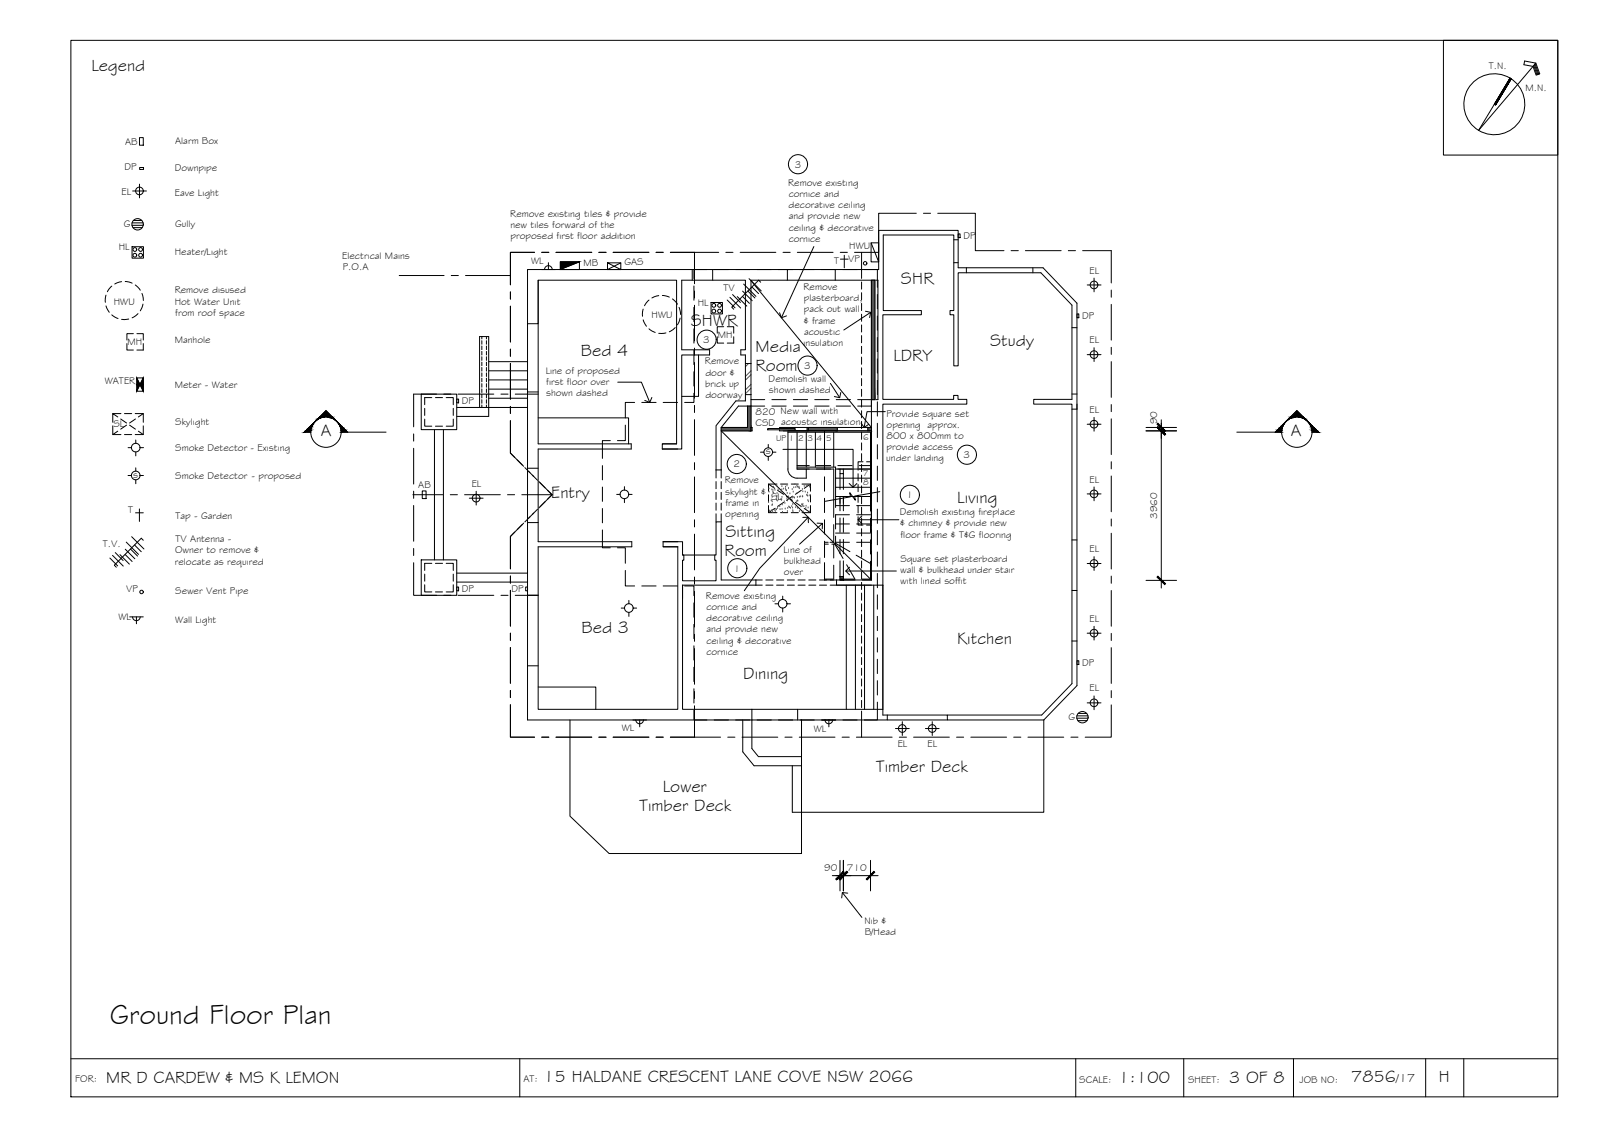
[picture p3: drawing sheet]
<svg xmlns="http://www.w3.org/2000/svg" width="420mm" height="297mm" viewBox="0 0 420 297" stroke-linecap="round" stroke-linejoin="round" font-family="sans-serif">
<!-- layer: ROOFPLAN EXIST. -->
<g fill="none" stroke="#000" stroke-width=".26">
<path d="M240.3 55.9h-9.9v10.3h-6.3M242.2 55.9h1.9M245.9 55.9h9.9v9.8h7.5M133.9 76.5v1.9M140.2 66.2h-6.3v8.5M142.1 66.2h1.8M145.8 66.2h9.4M157.1 66.2h1.8M160.8 66.2h9.4M172.1 66.2h1.8M175.8 66.2h12.7M182.1 66.2v8.2"/>
<path d="M182.1 76.3v1.8M190.4 66.2h1.8M194.1 66.2h9.4M205.4 66.2h1.8M209.1 66.2h9.4M220.4 66.2h1.8M226 66.2v6.8M226 73.9v1.9M226 76.7v1.9M226 79.6v1.8M265.2 65.7h1.9M268.9 65.7h9.4"/>
<path d="M280.2 65.7h1.9M283.9 65.7h7.6v8.5M291.5 76v1.9M291.5 79.8v9.4M133.9 80.3v9.4M133.9 91.5v1.9M133.9 95.3v9.4M182.1 80v9.4M182.1 91.3v1.8M182.1 95v9.4M226 82.4v1.8M226 85.2v1.9"/>
<path d="M226 88v1.9M226 90.8v1.9M226 93.6v1.9M226 96.4v1.9M226 99.2v1.9M291.5 91.1v1.8M291.5 94.8v9.4M108.5 113.8v1.8M108.5 117.5v9.4M114.5 103.3h-6v8.6M116.4 103.3h1.9M120.1 103.3h9.4"/>
<path d="M131.4 103.3h1.9M133.9 110.3v8.5l1.1 1.1M133.9 106.5v1.9M135.1 103.3h6M182.1 106.3v1.9M182.1 110v9.4M226 102.1v1.8M226 104.9v1.8M226 107.7v1.9M226 110.5v1.9M226 113.3v1.9M226 116.1v1.9"/>
<path d="M226 118.9v1.9M291.5 106.1v1.8M291.5 109.8v9.4M108.3 129.7h7.9M108.5 128.8v1.9M108.5 132.5v9.4M118.1 129.7h1.9M121.8 129.7h9.4M133.1 129.7h1.9M135 139.5l-1.1 1.1v8.5M135.7 120.6l1.3 1.3M136.8 129.7h8"/>
<path d="M137 137.5l-1.3 1.3M137.7 122.6l1.3 1.3M139 135.5l-1.3 1.3M139.6 124.6l1.4 1.3M141 133.5l-1.4 1.3M141.6 126.6l1.4 1.3M143 131.5l-1.4 1.4M143.6 128.6l1.2 1.1M144.8 129.7l-1.2 1.2M182.1 121.3v1.8M182.1 125v9.4M182.1 136.3v1.8"/>
<path d="M226 121.7v1.9M226 124.6v1.8M226 127.4v1.8M226 130.2v1.9M226 133v1.9M226 135.8v1.9M226 138.6v1.9M291.5 121v1.9M291.5 124.8v9.4M291.5 136.1v1.8M291.5 139.8v9.4M108.5 147.5v8.6h6"/>
<path d="M108.5 143.8v1.8M116.4 156.1h1.9M120.1 156.1h9.4M131.4 156.1h1.9M133.9 151v1.9M133.9 154.8v9.3M135.1 156.1h6M182.1 140v9.4M182.1 151.3v1.9M182.1 155v9.4M226 141.4v1.9M226 144.2v1.9"/>
<path d="M226 147.1v1.8M226 149.9v1.8M226 152.7v1.9M226 155.5v1.9M226 158.3v1.9M291.5 151v1.9M291.5 154.8v9.4M133.9 166v1.9M133.9 169.8v9.3M182.1 166.3v1.8M182.1 170v9.4M226 161.1v1.9"/>
<path d="M226 163.9v1.9M226 166.7v1.9M226 169.6v1.8M226 172.4v1.8M226 175.2v1.9M226 178v1.9M291.5 166v1.9M291.5 169.8v9.4M133.9 184.8v8.5h6.3M133.9 181v1.9M142.1 193.3h1.8M145.8 193.3h9.4"/>
<path d="M157.1 193.3h1.8M160.8 193.3h9.4M172.1 193.3h1.8M175.8 193.3h13.2M182.1 181.3v1.8M182.1 185v8.3M190.9 193.3h1.9M194.6 193.3h9.4M205.9 193.3h1.8M209.6 193.3h9.4M220.9 193.3h1.8M224.6 193.3h9.4"/>
<path d="M226 186.4v6.9M226 180.8v1.9M226 183.6v1.9M235.9 193.3h1.9M239.6 193.3h9.4M250.9 193.3h1.8M254.6 193.3h9.4M265.9 193.3h1.8M269.6 193.3h9.4M280.9 193.3h1.8M291.5 184.8v8.5h-6.9M291.5 181.1v1.8"/>
</g>
<!-- layer: ROOFPLAN NEW -->
<g fill="none" stroke="#000" stroke-width=".26">
<path d="M133.9 76.5v1.9M140.2 66.2h-6.3v8.5M142.1 66.2h1.8M145.8 66.2h9.4M157.1 66.2h1.8M160.8 66.2h9.4M172.1 66.2h1.8M175.8 66.2h6.3M133.9 80.3v9.4M133.9 91.5v1.9M133.9 95.3v9.4M133.9 110.3v8.5l3.4 3.5"/>
<path d="M133.9 106.5v1.9M137.3 137.2l-3.4 3.4v8.5M138.6 123.6l1.4 1.3M140 134.5l-1.4 1.3M141.3 126.2l3.5 3.5-3.5 3.5M133.9 151v1.9M133.9 154.8v9.3M133.9 166v1.9M133.9 169.8v9.3M133.9 184.8v8.5h6.3M133.9 181v1.9M142.1 193.3h1.8"/>
<path d="M145.8 193.3h9.4M157.1 193.3h1.8M160.8 193.3h9.4M172.1 193.3h1.8M175.8 193.3h6.3"/>
</g>
<!-- layer: HATCH -->
<g fill="#545454" stroke="#545454" stroke-width=".26">
<path d="M220.3 151.2l.9 .9v-.9zM220.3 151.2l.9 .9h-.9z"/>
<path d="M196.1 106.5l.9 5.6v-5.6zM196.1 106.5l.9 5.6h-.9z"/>
<path d="M205.5 112.3l3.1 .4v-.4zM205.5 112.3l3.1 .4h-3.1z"/>
<path d="M211.9 112.1l7.7 .9v-.9zM211.9 112.1l7.7 .9h-7.7z"/>
<path d="M189.2 112.1l7.8 .9v-.9zM189.2 112.1l7.8 .9h-7.8z"/>
<path d="M227.6 112.1l.9 .9v-.9zM227.6 112.1l.9 .9h-.9z"/>
<path d="M228.5 73.5l1 31.3v-31.3zM228.5 73.5l1 31.3h-1z"/>
</g>
<!-- layer: BORDER -->
<g fill="none" stroke="#000" stroke-width=".26">
<path d="M18.6 10.6h390v277h-390zM378.6 10.6h30v30.1h-30zM402.3 17.2l.8 2.4M402.4 17l1 2.6M402.6 16.8l1 2.7M402.8 16.5l1 2.9-.9 .3-.8-2.3-2.4-.4 .2-1 2.9 .5-15 17.7 8.3-13.7M396.4 20.7l-4.2 6.8M18.6 277.6h390M136.3 277.6v10M282.1 277.6v10M310.5 277.6v10M339.2 277.6v10"/>
<path d="M373.9 277.6v10M383.9 277.6v10"/>
<circle cx="391.9" cy="27.3" r="8"/>
</g>
<!-- layer: SERVICES -->
<g fill="none" stroke="#000" stroke-width=".26">
<path d="M36.6 36.1h1v2h-1zM34.6 59.1h3M34.6 58.4h2.9M34.8 50.1h3.6M34.9 59.7h2.4M35 57.8h2.2M36.6 48.3v3.6M36.6 43.9h1v.5h-1zM27.8 77.4l-.2 1.9M29.3 75l-1.1 1.5M31.9 73.8l-1.8 .7M32.8 73.8l1.9 .4"/>
<path d="M34.6 64.7h3v3h-3zM35.5 74.7l1.3 1.4M37.2 76.9l.4 1.9M37.5 79.7l-.7 1.8M104.7 72.2h11.8M118.3 72.2h1.9M122.1 72.2h11.8M142 70.7h3.6M142.8 70.7a1.01 1.01 0 0 1 1-1 1.01 1.01 0 0 1 1 1M143.8 68.9v1.8M152 68.6h-5v2l5-2v2.1h-5M159.3 68.9l3.5 1.8v-1.8h-3.5v1.8"/>
<path d="M162.8 68.9l-3.5 1.8h3.5M170.2 78.7l-1.2 1.5M172.8 77.5l-1.8 .6M173.7 77.5l1.8 .4M176.4 78.4l1.3 1.3M186.5 79.3h3v3h-3zM190.7 78.6l2.1 2.1M191.4 77.9l2.9 2.9M192.1 77.2l2.1 2.1M193.4 77.8l2.5 2.5M194.7 77.7l1.9 1.8M194.8 76.3l2.5 2.5"/>
<path d="M195 74.5l3.3 3.2M196.1 76.3l1.9 1.8M196.5 73.1l3.2 3.2M197.2 75.2l1.8 1.8M199.5 74l-.5-.5-7.1 7 .5 .6M220.4 67.9h2M221.4 66.9v3.3M228.5 63.7l1.9 5v-5h-1.9v5h1.9M251.3 61.3h.5v1h-.5zM285.1 74.7h3.7M286.9 72.9v3.6M27.8 80.2l.9 1.7"/>
<path d="M29.3 82.5l1.7 1M33.3 90.1v1.7h1.7M33.8 83.6l-1.9 .1M35 87.5h-1.7v1.6M35.9 87.5h1.7v1.6M36.2 82.2l-1.5 1.1M37.6 99.1v3.5l-1.8-3.5h1.8l-1.8 3.5h1.8M37.6 90.1v1.7h-1.7M168.7 81l-.2 1.9M168.7 83.9l.9 1.6M170.2 86.2l1.6 1M174.7 87.3l-1.9 .1"/>
<path d="M177.1 85.9l-1.6 1.1M178.1 80.6l.4 1.8M178.4 83.4l-.7 1.7M188.1 88.3v1.7h1.7M189.8 85.7h-1.7v1.6M190.7 85.7h1.7v1.6M192.4 88.3v1.7h-1.7M282.5 82.3h.4v1h-.4zM285.1 93h3.7M286.9 91.2v3.6M29.6 111.6v2.3h2.1M29.6 108.4h2.1"/>
<path d="M30.9 109.3l-1.3-.9v2.3M30.9 113l-1.3 .9M31.7 109.8l1.5 1.1M32.6 108.4h1.9M32.6 113.9h1.9M33.2 111.5l-1.5 1M33.6 117.4h.9M34 111.5l1.5 1M35.5 108.4h2.1v2.3M35.5 109.8l-1.5 1.1M35.6 115.4v.8M35.6 118.5v1"/>
<path d="M36.3 113l1.3 .9M36.7 117.4h.9M37.6 111.6v2.3h-2.1M37.6 108.4l-1.3 .9M119.8 104.6h.5v1h-.5zM199.5 118.5h.9M201.5 116.5v.9M201.5 119.7v1M202.6 118.5h.9M285.1 111.2h3.7M286.9 109.4v3.6M33.6 124.7h.9"/>
<path d="M35.5 134.4h2.1M35.6 122.7v.8M35.6 125.8v1M36.6 133.4v3.3M36.7 124.7h.9M110.8 128.7h.9v2h-.9zM123.1 130.6h3.6M124.9 128.8v3.6M161.7 129.6h1M163.8 127.6v.9M163.8 130.7v1.1M164.9 129.6h.9"/>
<path d="M201.6 132.5v1.9h2.2M201.6 126.9h2.2M201.6 129.7v1.9M203.2 128l-1.6-1.1v1.9M203.2 133.3l-1.6 1.1M203.9 128.6l1.6 1M204.7 134.4h1.9M204.7 126.9h1.9M205.5 131.7l-1.6 1.1M206.3 130.1l1.5 1.1M207.5 134.4h1.9M207.5 126.9h1.9"/>
<path d="M207.8 130.1l-1.5 1.1M208.6 131.7l1.5 1.1M210.1 128.6l-1.5 1M210.3 126.9h2.3v1.9M210.9 133.3l1.7 1.1M212.6 132.5v1.9h-2.3M212.6 129.7v1.9M212.6 126.9l-1.7 1.1M285.1 129.5h3.7M286.9 127.7v3.6M28.8 146.3l2.1 2.1M29.5 145.6l2.8 2.8"/>
<path d="M30.2 144.9l2.1 2.1M31.5 145.4l2.4 2.5M32.8 145.4l1.9 1.8M32.9 144l2.5 2.5M33.1 142.1l3.2 3.2M34.2 143.9l1.9 1.9M34.5 140.7l3.2 3.2M35.3 142.9l1.7 1.7M37.6 141.6l-.6-.5-7 7.1 .5 .5M119.8 153.9h.5v1h-.5zM137.9 153.9h.5v1h-.5zM162.9 159.4h.9"/>
<path d="M164.9 157.4v.9M166.1 159.4h.9M203.2 158.3h1M205.3 156.3v.9M205.3 159.4v1.1M206.4 158.3h.9M285.1 147.7h3.7M286.9 145.9v3.7M34 161.7h3.6M34.8 161.7a1.01 1.01 0 0 0 1 1 1.01 1.01 0 0 0 1-1M35.8 161.7v1.8M164.9 160.6v1"/>
<path d="M282.5 173.2h.4v1h-.4zM285.1 166h3.7M286.9 164.2v3.6M166 188.8h3.6M166.8 188.7a1.01 1.01 0 0 0 1 1.1 1.01 1.01 0 0 0 1-1.1M167.8 188.8v1.8M215.6 188.8h3.6M216.4 188.7a1.01 1.01 0 0 0 1 1.1 1.01 1.01 0 0 0 1-1.1M217.4 188.8v1.8M234.9 191h3.6M236.7 189.2v3.6M242.7 191h3.6"/>
<path d="M244.5 189.2v3.6M282.4 188.3h3M282.4 187.7h3M282.7 188.9h2.4M282.8 187h2.2M285.1 184.3h3.7M286.9 182.4v3.7"/>
<circle cx="36.1" cy="58.8" r="1.49"/>
<circle cx="36.6" cy="50.1" r="1.01"/>
<circle cx="35.4" cy="66.9" r=".5"/>
<circle cx="35.4" cy="65.4" r=".5"/>
<circle cx="36.9" cy="66.9" r=".5"/>
<circle cx="36.9" cy="65.4" r=".5"/>
<circle cx="226.9" cy="69" r=".46"/>
<circle cx="286.9" cy="74.7" r="1.01"/>
<circle cx="187.2" cy="80.1" r=".5"/>
<circle cx="187.2" cy="81.6" r=".5"/>
<circle cx="188.7" cy="80.1" r=".5"/>
<circle cx="188.7" cy="81.6" r=".5"/>
<circle cx="286.9" cy="93" r="1.01"/>
<circle cx="35.6" cy="117.4" r="1.13"/>
<circle cx="201.5" cy="118.5" r="1.13"/>
<circle cx="286.9" cy="111.2" r="1.01"/>
<circle cx="35.6" cy="124.7" r="1.13"/>
<circle cx="124.9" cy="130.6" r="1.01"/>
<circle cx="163.8" cy="129.6" r="1.13"/>
<circle cx="286.9" cy="129.5" r="1.01"/>
<circle cx="37.1" cy="155.2" r=".46"/>
<circle cx="164.9" cy="159.4" r="1.13"/>
<circle cx="205.3" cy="158.3" r="1.13"/>
<circle cx="286.9" cy="147.7" r="1.01"/>
<circle cx="286.9" cy="166" r="1.01"/>
<circle cx="236.6" cy="191" r="1.01"/>
<circle cx="244.5" cy="191" r="1.01"/>
<circle cx="283.9" cy="188" r="1.49"/>
<circle cx="286.9" cy="184.3" r="1.01"/>
</g>
<path d="M147 68.6h5l-5 2zM35.8 99.1l.9 1.7h-.9zM37.6 99.1v1.7h-.9zM35.8 100.8h.9l-.9 1.8zM36.7 100.8h.9v1.8z" fill="#000" stroke="#000" stroke-width=".26"/>
<!-- layer: EXISTING -->
<g fill="none" stroke="#000" stroke-width=".26">
<path d="M141.1 73.5v11.4h-2.7M181.6 70.7v2.8M186.9 70.7v2.8M206.5 70.7v2.8M219.1 70.7v2.8M250.2 62.9h1.1M250.2 68.9h1.1M253.5 70.2v1.3M270.9 70.2v1.3M126.4 88.2v.7M126.4 89.3v.9M126.4 90.7v1"/>
<path d="M126.4 92.1v1M126.4 93.5v1M126.4 94.9v1M126.4 96.3v1M126.4 97.8v.9M126.4 99.2v.9M127.6 88.2v.7M127.6 89.3v.9M127.6 90.7v1M127.6 92.1v1M127.6 93.5v1M127.6 94.9v1"/>
<path d="M127.6 96.3v1M127.6 97.8v.9M127.6 99.2v.9M128.2 99.6h10.2M128.2 97.2h10.2M128.2 94.8h10.2M183.2 93.1v10.8h-4.4M281.1 85.9h1.4M110.5 103.3h9.3v9.3h-9.3zM111.4 109.9v1.8h1.8M111.4 107.1v1.8M113.2 104.2h-1.8v1.9"/>
<path d="M113.9 112.6v34.2M114.2 111.7h1.9M114.2 104.2h1.9M116.3 112.6v34.2M117 104.2h1.9v1.9M118.9 109.9v1.8h-1.9M118.9 107.1v1.8M119.8 106.8h18.6M125.8 106.8v-18.6h2.4v21h-8.4M126.4 100.6v.9M126.4 102v.9M126.4 103.4v.9"/>
<path d="M126.4 104.8v.9M126.4 106.2v.6M127.6 100.6v.9M127.6 102v.9M127.6 103.4v.9M127.6 104.8v.9M127.6 106.2v.6M128.2 104.4h10.2M128.2 102h10.2M138.4 102.8h2.7M141.1 109.6h23.8v6.8M173.7 117.7h4.1"/>
<path d="M173.7 116.4h3.7M177.4 116.4v-42.9h-36.3v42.9h24.5v1.3h-24.5v24.3h24.6v1.4h-24.6v42.6h36.7v-42.6M177.4 116.4h-3.7v1.3M200.6 104.8h-3.6v-1.3h-1.5v1.6h-2.5l-5.2 6.5v11.6M200.6 106.5h-6.9l-4.5 5.6v11.1M202.4 104.8h3.8M202.4 106.5h3.8M208.1 104.8h3.7M208.1 106.5h3.7M213.7 104.8h3.7M213.7 106.5h3.7M219.3 104.8h3.8"/>
<path d="M219.3 106.5h3.8M224.9 104.8h5.4v-31.3h-33.3v21.8h-1.5v-2.2h-1.2v-1.4h1.2v-18.2h-16.7v18.2h7.3v1.4h-7.3v24.6h-5.1M224.9 106.5h3.6v14.6h-1.2M281.1 107.3h1.4M281.1 103.3h1.4M138.4 122.8h2.7M138.4 137h2.7M187.8 123.2h1.4M187.8 123.2v2.1M187.8 126.3v1.8M187.8 129.1v1.9M187.8 131.9v1.9"/>
<path d="M187.8 134.7v2.1M189.2 136.8h-1.4v8.7h-8.8v-3.5h-5.1M189.2 123.2v2.1M189.2 126.3v1.8M189.2 129.1v1.9M189.2 131.9v1.9M189.2 134.7v17.4h10.7M225.1 135.5v2.2h1.2M225.1 124.2v1.9M225.1 127v1.9M225.1 129.8v1.9M225.1 132.6v1.9"/>
<path d="M226.3 121.1h-1.2v2.2M227.3 137.7h1.2v14.4h-9.1M110.5 146.8h9.3v9.3h-9.3zM111.4 153.3v1.9h1.8M111.4 150.5v1.9M113.2 147.7h-1.8v1.9M114.2 155.2h1.9M114.2 147.7h1.9M117 147.7h1.9v1.9M118.9 153.3v1.9h-1.9M118.9 150.5v1.9M119.8 150.3h18.6"/>
<path d="M119.8 152.6h18.6M138.4 156.1h2.7M173.9 142v1.4h3.9M173.9 143.4h3.9M173.9 142h3.9M179 145.5h.4v1.4h-.4v5.4h8.8v-5.4h-.3v-1.4M179 156.9v-3.5v32.6h18.2M179 153.4h20.9M198.3 152.1v1.3M200.9 152.1h1.8M200.9 153.4h1.8M203.7 152.1h1.9"/>
<path d="M203.7 153.4h1.9M206.5 152.1h1.9M206.5 153.4h1.9M209.3 152.1h1.9M209.3 153.4h1.9M212.1 152.1h1.9M212.1 153.4h1.9M214.9 152.1h1.9M214.9 153.4h1.9M217.7 152.1h1.7M217.7 153.4h10.8M219.4 152.1v1.3h12.1"/>
<path d="M222 153.4v32.6M224.4 153.4v32.6M226.7 153.4v32.6M229.2 153.4v32.6M231.5 153.4v-47.4h22.1v-1.3h-2.3v-1h-1.2v1h-18.6v-22.2h10.1v-1.1h-9.9v-19.8h18.5v19.8h-1v1.1h1v13.4h1.1v-24.4h21.7l8.1 8.5v24.7h-10v1.3h10v73.2l-7.9 8.3h-24.7M231.5 153.4v32.6M281.1 141.6h1.4M281.1 154.8h1.4M138.4 174.6h2.7M281.1 168.1h1.4M141.1 180.1h15.2v5.9M194.8 188.8v8.3l3 3.7h12.4"/>
<path d="M197.2 186v10.3l1.7 2.1h11.3v-9.6v35h-50.4l-10.3-9.8v-25.2M197.2 186h34.3v1.5h17v1.3h25.3M209.2 186v2.8M232.7 187.5v1.3h-94.3v-118.1h92v-10.3h20.9v9.8h22.3l8.9 9.3v100.3l-8.7 9M232.7 188.8h15.8M273.8 188.8v24.2h-66v-12.2"/>
</g>
<!-- layer: HATCH -->
<g fill="none" stroke="#545454" stroke-width=".26">
<path d="M196.3 95.3l-.8 .8M197 97.2l-1.5 1.5M197 98.2l-1.5 1.5M197 100.8l-1.5 1.4M197 101.8l-1.5 1.4M201.6 131.8h.1M201.7 128.2h.1M201.7 129h.1M201.9 134h.1M202.3 131.3h.1M202.4 133.9h.1M202.4 128.4h.1"/>
<path d="M202.5 132.6h.1M202.5 130.4h.1M202.5 131.6h.1M202.6 132.3h.1M202.6 134.3h.1M202.7 129.1h.1M202.7 128.6h.1M202.8 127.7h.1M202.9 129.3h.1M203.2 133.8h.1M203.2 128.5h.1M203.3 134.1h.1"/>
<path d="M203.5 133.5h.1M203.7 131.1h.1M203.7 133.7h.1M203.7 130.3h.1M203.7 127.4h.1M203.8 130.1h.1M203.8 129.4h.1M203.9 131.4h.1M203.9 133.3h.1M204.1 128.4h.1M204.2 131.1h.1M204.5 132.8h.1"/>
<path d="M204.6 133.6h.1M204.8 131h.1M204.9 129h.1M205 131.2h.1M205 131h.1M205 128.5h.1M205.1 127.6h.1M205.1 130.4h.1M205.1 133.6h.1M205.2 132.4h.1M205.2 134.3h.1M205.5 128.2h.1"/>
<path d="M205.7 131.6h.1M205.9 132h.1M205.9 133.4h.1M206 128.2h.1M206 127.7h.1M206.1 128.5h.1M206.3 128.7h.1M206.4 130.8h.1M206.4 127.4h.1M206.5 129.4h.1M206.5 134.1h.1M206.5 131.3h.1"/>
<path d="M206.6 133.3h.1M206.8 128.1h.1M206.8 130.3h.1M206.9 132.9h.1M206.9 130.7h.1M207.1 133.1h.1M207.2 129.5h.1M207.3 133.3h.1M207.7 132.8h.1M207.7 130.6h.1M207.8 128.3h.1M207.8 130.3h.1"/>
<path d="M207.9 133.2h.1M207.9 132.3h.1M207.9 133.9h.1M208 134.2h.1M208 129h.1M208.2 127.9h.1M208.2 130.4h.1M208.4 130.6h.1M208.5 127h.1M208.7 133.1h.1M208.7 127.8h.1M208.9 131.5h.1"/>
<path d="M209 127.4h.1M209.1 129.4h.1M209.1 131.3h.1M209.1 130.4h.1M209.2 127.7h.1M209.2 133.3h.1M209.2 131.4h.1M209.5 127.9h.1M209.5 127.7h.1M209.7 130.3h.1M209.7 134.1h.1M209.7 128.1h.1"/>
<path d="M210 130.3h.1M210.1 132.9h.1M210.3 132.3h.1M210.4 128.3h.1M210.4 132.5h.1M210.5 130.2h.1M210.5 130.3h.1M210.6 128.9h.1M210.6 132.2h.1M210.6 132.8h.1M210.6 134.2h.1M210.8 132.8h.1"/>
<path d="M210.9 127.5h.1M211.2 129h.1M211.3 133.3h.1M211.4 132.7h.1M211.5 127.5h.1M211.6 129.9h.1M211.7 127.3h.1M211.8 130h.1M211.8 129.3h.1M211.9 130h.1M211.9 131.2h.1M211.9 133.2h.1"/>
<path d="M212 131.5h.1M212.3 127.4h.1M212.3 134.2h.1M212.4 127.7h.1M212.4 130h.1"/>
</g>
<!-- layer: SECTION POINT -->
<g fill="#000" stroke="#000" stroke-width=".26">
<path d="M82.3 110.9l.4-.4zM83 110.1l.6-.3zM83.8 109.3l1.7-1.7 1.7 1.7zM87.9 110.1l.4 .4zM88.3 110.5l.4 .4zM336.9 110.9l.4-.4zM337.7 110.1l-.4 .4zM340.1 107.6l1.7 1.7h-3.3zM342.1 109.8l.5 .3zM343 110.5l.4 .4z"/>
<path d="M79.8 113.3l.6-.5h1.1zM79.8 113.3h1.7v-.5z"/>
<path d="M80.9 112.3h.7l-1.2 .5zM80.4 112.8h1.1l.1-.5z"/>
<path d="M80.9 112.3l.5-.5h.4zM80.9 112.3h.7l.2-.5z"/>
<path d="M81.8 111.3h.2l-.6 .5zM81.4 111.8h.4l.2-.5z"/>
<path d="M81.8 111.3l.5-.4zM81.8 111.3h.2l.3-.4z"/>
<path d="M83.4 109.8l.2-.2h.5zM83.4 109.8l.7-.2z"/>
<path d="M83 110.1l.6-.3zM83 110.1l-.3 .4z"/>
<path d="M83.6 109.6l1.1-.2zM83.6 109.6l1.1-.2z"/>
<path d="M83.8 109.3h1.4zM83.8 109.4l1.4-.1z"/>
<path d="M85.8 109.3h1.4zM86.3 109.4h1z"/>
<path d="M86.3 109.4h1l-.4 .2zM86.9 109.6h.5l-.1-.2z"/>
<path d="M86.9 109.6h.5v.2zM87.4 109.6v.2h.3z"/>
<path d="M87.4 109.8h.3l.2 .3zM87.7 109.8l.3 .3z"/>
<path d="M88.7 110.9l.3 .4zM88.7 110.9l.3 .4h.2z"/>
<path d="M89 111.3h.2v.5zM89.2 111.3v.5h.4z"/>
<path d="M89.2 111.8h.4l-.2 .5zM89.6 111.8l-.2 .5h.7z"/>
<path d="M89.4 112.3h.7l-.6 .5zM89.5 112.8h1.1l-.5-.5z"/>
<path d="M89.5 112.8h1.1l-1.1 .5zM89.5 113.3h1.7l-.6-.5z"/>
<path d="M335 112.8l1.1 .5 .1-.5zM335 112.8l1.1 .5h-1.6z"/>
<path d="M335.5 112.3l.7 .5 .1-.5zM335 112.8l.5-.5 .7 .5z"/>
<path d="M336 111.8l.3 .5 .1-.5zM336 111.8l.3 .5h-.8z"/>
<path d="M336.5 111.3l-.1 .5 .3-.5zM336 111.8l.5-.5-.1 .5z"/>
<path d="M336.9 110.9l-.2 .4zM336.9 110.9l-.2 .4h-.2z"/>
<path d="M338 109.8l-.3 .3 .5-.3zM338 109.8l-.3 .3z"/>
<path d="M338.2 109.6v.2l.5-.2zM338.2 109.6v.2h-.2z"/>
<path d="M338.4 109.4l.3 .2 .6-.2zM338.2 109.6l.2-.2 .3 .2z"/>
<path d="M338.5 109.3h1.3zM338.5 109.3l.8 .1z"/>
<path d="M340.4 109.3l1.5 .1zM340.4 109.3l1.5 .1z"/>
<path d="M341 109.4l1 .2zM341 109.4l1 .2z"/>
<path d="M341.5 109.6l.8 .2-.3-.2zM341.5 109.6l.8 .2z"/>
<path d="M342.1 109.8l.5 .3zM342.5 110.1l.5 .4z"/>
<path d="M343.3 110.9l.5 .4zM343.3 110.9l.5 .4z"/>
<path d="M343.6 111.3l.7 .5zM343.6 111.3l.7 .5h-.5z"/>
<path d="M343.8 111.8l.9 .5-.4-.5zM343.8 111.8l.9 .5h-.7z"/>
<path d="M344 112.3l1.3 .5-.6-.5zM344 112.3l1.3 .5h-1.2z"/>
<path d="M344.1 112.8l1.7 .5-.5-.5zM344.1 112.8l1.7 .5h-1.7z"/>
</g>
<g fill="none" stroke="#000" stroke-width=".26">
<path d="M81.5 113.3h-1.7l5.7-5.7 5.7 5.7M89.5 113.3h11.7M324.4 113.3h11.7M334.5 113.3l5.6-5.7 5.7 5.7h-1.7"/>
<circle cx="85.5" cy="113.3" r="4"/>
<circle cx="340.1" cy="113.3" r="4"/>
</g>
<!-- layer: NEWWORK -->
<path d="M197 104.8v1.7M228.5 104.8v1.7M228.5 121.1v16.6M220.3 152.1h.9" fill="none" stroke="#000" stroke-width=".3"/>
<g fill="none" stroke="#000" stroke-width=".26">
<path d="M182 75v3.7M185.4 70.7h-3.4v2.4M187.3 70.7h3.8M192.9 70.7h3.8M198.6 70.7h3.7M204.2 70.7h3.7M209.8 70.7h3.8M215.4 70.7h3.8M221.1 70.7h3.7M226.7 70.7h3.4v4.6M228.5 73.5h1v31.3h-1zM230.1 77.2v3.8"/>
<path d="M182 80.6v3.7M182 86.2v3.8M182 91.8v3.8M182 97.5v3.7M195.5 95.3v8.2M197 95.3v8.2M230.1 82.8v3.8M230.1 88.5v3.7M230.1 94.1v3.7M230.1 99.7v3.8M160.1 115.5h-2.1v4.7M164 111.5v4h-2.1"/>
<path d="M166.4 105.5h-2.4v4.1M168.3 105.5h3.8M173.9 105.5h3.8M182 103.1v2.4h-2.4M196.1 106.5v5.6h-6.9M197 106.5v6.5h-7.8M205.5 113h23M216.2 113v4.5M216.2 119.4v3.7M219.6 112.1v.9M227.6 112.1v.9M228.5 112.1h-16.6v.9"/>
<path d="M230.1 105.3v3.8M230.1 111v3.7M230.1 116.6v3.7M158 138.9v4.7h2.1M158 122.1v3.7M158 127.7v3.7M158 133.3v3.8M209 123h3.2M209 122.1h3.2M214.1 123h3.8M214.1 122.1h3.8M216.2 125v3.8"/>
<path d="M216.2 130.6v3.8M216.2 136.3v3.7M219.7 123h3.8M219.7 122.1h3.8M220.3 123v1.2h.9v-1.2M220.3 124.2v4.1M220.3 130.2v3.7M220.3 135.8v3.7M221.2 124.2v4.1M221.2 130.2v3.7M221.2 135.8v3.7M225.4 123h3.1"/>
<path d="M225.4 122.1h3.1M230.1 122.2v3.8M230.1 127.8v3.8M230.1 133.5v3.7M230.1 139.1v3.7M161.9 143.6h2.1v4.1M164 149.6v4h2.4M168.3 153.6h3.8M173.9 153.6h3.8M179.6 153.6h2.4v2.6M182 158.1v3.7M216.2 141.9v3.7"/>
<path d="M216.2 147.5v4.6M220.3 141.4v3.8M220.3 147v5.1M220.3 151.2h.9M221.2 141.4v3.8M221.2 147v5.1M230.1 144.7v3.8M230.1 150.3v3.8M230.1 155.9v3.8M182 163.7v3.7M182 169.3v3.8M182 174.9v3.8"/>
<path d="M230.1 161.6v3.7M230.1 167.2v3.8M230.1 172.8v3.8M230.1 178.4v3.8M182 186.2v2.6h3.4M182 180.6v3.7M187.3 188.8h3.8M192.9 188.8h3.8M198.6 188.8h3.7M204.2 188.8h3.7M209.8 188.8h3.8M215.4 188.8h3.8"/>
<path d="M221.1 188.8h3.7M230.1 184.1v4.7h-3.4"/>
</g>
<!-- layer: 0.13 -->
<path d="M197 73.6l31.5 38.5M189.2 113l39.3 39.1M230.7 128.9l-6.6 1.2 .2 1-1.4-1.9 .2 1.1-6.6 1.1" fill="none" stroke="#000" stroke-width=".26"/>
<!-- layer: 0 -->
<g fill="none" stroke="#000" stroke-width=".26">
<path d="M213.5 64.6l-8.6 18.7M204.5 82l.4 1.3 1.4-.5M227 81.6l1.4 .3-.3 1.4M228.4 81.9l-7.1 4.6M162 100.2h6.2l2.2 5.3M171 104.2l-.6 1.3-1.3-.5M205.3 117.8h18.4v10M217.8 100.5l2.4 3.8M220.5 102.9l-.3 1.4-1.4-.3M225.8 110.9l.8 1.2 1.2-.8M232.2 107.9h-4.8l-.8 4.2M210.6 135.7l1.4-.1v1.4"/>
<path d="M212 135.6l-12.8 13.4-4 5.9M214.3 137.2h1.4v1.4M215.7 137.2l-6 5.5M222.7 126.8l1 1 1-1M225.1 136.3h10.6M226 135.2l-.9 1.1 .9 1M221.8 149.7h13.3M222.8 148.7l-1 1 1 1M220.9 234l5.1 6.5M222.3 234.2l-1.4-.2-.1 1.4"/>
</g>
<!-- layer: BORDER -->
<g fill="#000" stroke="#000" stroke-width=".26">
<path d="M396.1 20.5l-4.2 6.8zM396.1 20.5l.2 .2-4.3 6.7z"/>
<path d="M396.3 20.7l-4.3 6.7 .2 .1zM396.3 20.7l-4.1 6.8z"/>
</g>
<!-- layer: MASK -->
<path d="M201.3 112.7l7.3-.4v.4zM201.3 112.3v.4l7.3-.4z" fill="#fff" stroke="#fff" stroke-width=".26"/>
<!-- layer: DOORS -->
<path d="M197 112.1h.3v.9h-.3zM201.3 112.3h7.3v.4h-7.3zM204.5 112.3v-.2h7.4v.9h-7.4v-.3M211.7 112.1v.9" fill="none" stroke="#000" stroke-width=".26"/>
<!-- layer: STAIRS -->
<g fill="none" stroke="#000" stroke-width=".26">
<path d="M206.7 113.3h21.6v20.7M209 113.3v9.7h9.7v12.7M211.5 113.3v9.2M213.9 113.3v9.2M216.2 113.3v9.2M218.7 113.3v9.2M206.6 123a2.4 2.4 0 0 0 2.4 2.4h2.5v-2.4M206.7 123v-10h21.8v18.3M209 122.5h10.1v10.5M218.7 137.5v4.7h-1M219.1 139.8h3.7M219.1 137.4h3.7"/>
<path d="M219.1 132.6h3.7M219.1 130.2h9.2M219.1 127.8h9.2M219.1 125.4h9.2M219.1 123h9.2M222.8 135h-3.7v3.7M224.7 139.8h3.6M224.7 137.4h3.6M224.7 135h3.6M224.7 132.6h3.6M228.3 135.9v3.7M228.5 133.2v3.7"/>
<path d="M228.5 138.8v3.8M216.2 151.8h2.3M216.2 148.1v4h2.5M216.2 142.7h1M217.2 142.2h-1v4M218.7 142.7v3.6M218.7 148.2v3.6M218.9 142.7l2.2 3.7M219.1 142.2h3.7M219.1 140.6v2.1h-.9M219.1 142.4l3.8 2.2M220.4 151.8h3.8"/>
<path d="M220.5 152.1h3.8M222 148.1l2.2 3.7M224.5 145.6l3.8 2.1M224.7 142.2h3.6M228.3 147.1v4.7h-2.3M228.3 141.5v3.8M228.5 150v2.1h-2.3M228.5 144.4v3.8"/>
</g>
<!-- layer: DIMENSION -->
<path d="M300.6 112.1h8M300.6 113h8M304.6 110.1v44.1M300.6 152.2h8M218.3 229.6h12M220.3 225.6v8M221.2 225.6v8M228.3 225.6v8" fill="none" stroke="#000" stroke-width=".26"/>
<!-- layer: 0 -->
<g fill="#000" stroke="#000" stroke-width=".26">
<path d="M303.7 110.9l-.2 .3 2.2 1.8zM303.5 111.2l2.2 1.8-.2 .2z"/>
<path d="M303.5 112.1l2 2 .2-.3zM303.5 112.1l.2-.2 2 1.9z"/>
<path d="M303.5 112.1l2 2 .2-.3zM303.5 112.1l.2-.2 2 1.9z"/>
<path d="M303.7 151.1l-.2 .2 2.2 1.7zM303.5 151.3l2.2 1.7-.2 .3z"/>
<path d="M219.2 230.5l.2 .2 1.8-2.2zM221.2 228.5l.2 .2-2 2z"/>
<path d="M222.1 228.5l-1.8 2.2 2-2zM222.1 228.5l-1.8 2.2-.2-.2z"/>
<path d="M222.1 228.5l-1.8 2.2 2-2zM222.1 228.5l-1.8 2.2-.2-.2z"/>
<path d="M227.2 230.5l.2 .2 1.8-2.2zM229.2 228.5l.2 .2-2 2z"/>
</g>
<!-- layer: TEXT -->
<g fill="none" stroke="#000" stroke-width=".26">
<circle cx="209.3" cy="43.1" r="2.51"/>
<circle cx="185.3" cy="89.1" r="2.51"/>
<circle cx="211.8" cy="95.8" r="2.51"/>
<circle cx="253.6" cy="119.2" r="2.51"/>
<circle cx="193.2" cy="121.6" r="2.51"/>
<circle cx="238.6" cy="129.7" r="2.51"/>
<circle cx="193.4" cy="149" r="2.51"/>
</g>
<text font-size="7.5" x="28.8" y="268.5">Ground Floor Plan</text>
<g font-size="4.5">
<text x="24" y="18.6">Legend</text>
<text x="236.3" y="74.5">SHR</text>
<text x="181.2" y="85.4">SHWR</text>
<text x="152.4" y="93.3">Bed 4</text>
<text x="198.1" y="92.3">Media</text>
<text x="234.3" y="94.7">LDRY</text>
<text x="259.7" y="90.8">Study</text>
<text x="198.1" y="97.3">Room</text>
<text x="84.2" y="114.4">A</text>
<text x="338.6" y="114.4">A</text>
<text x="144.6" y="130.6">Entry</text>
<text x="251.1" y="131.8">Living</text>
<text x="190.3" y="140.7">Sitting</text>
<text x="190" y="145.7">Room</text>
<text x="152.5" y="166">Bed 3</text>
<text x="251.1" y="168.8">Kitchen</text>
<text x="195" y="178">Dining</text>
<text x="229.8" y="202.3">Timber Deck</text>
<text x="173.8" y="207.5">Lower</text>
<text x="167.7" y="212.5">Timber Deck</text>
<text x="27.9" y="284">MR D CARDEW &amp; MS K LEMON</text>
<text x="142.6" y="283.6">15 HALDANE CRESCENT LANE COVE NSW 2066</text>
<text x="293.3" y="283.9">1:100</text>
<text x="322.3" y="283.9">3 OF 8</text>
<text x="354.4" y="283.8">7856</text>
<text x="377.3" y="283.7">H</text>
</g>
<text font-size="3.2" x="366.2" y="283.8">/17</text>
<g font-size="2.6">
<text x="390.4" y="18.1">T.N.</text>
<text x="400.1" y="23.8">M.N.</text>
<text x="32.8" y="37.9">AB</text>
<text x="45.9" y="37.8">Alarm Box</text>
<text x="32.6" y="44.6">DP</text>
<text x="45.8" y="44.9">Downpipe</text>
<text x="208.4" y="43.9">3</text>
<text x="31.9" y="51.1">EL</text>
<text x="45.9" y="51.3">Eave Light</text>
<text x="206.7" y="48.8">Remove existing</text>
<text x="206.8" y="51.7">cornice and</text>
<text x="32.5" y="59.6">G</text>
<text x="45.9" y="59.5">Gully</text>
<text x="133.8" y="56.8">Remove existing tiles &amp; provide</text>
<text x="133.9" y="59.8">new tiles forward of the</text>
<text x="206.8" y="54.6">decorative ceiling</text>
<text x="206.9" y="57.5">and provide new</text>
<text x="31.1" y="65.5">HL</text>
<text x="133.9" y="62.7">proposed first floor addition</text>
<text x="206.8" y="60.5">ceiling &amp; decorative</text>
<text x="206.8" y="63.4">cornice</text>
<text x="222.7" y="65.4">HWU</text>
<text x="252.7" y="62.6">DP</text>
<text x="45.8" y="66.8">Heater/Light</text>
<text x="89.8" y="67.8">Electrical Mains</text>
<text x="89.9" y="70.8">P.O.A</text>
<text x="139.3" y="69.2">WL</text>
<text x="153" y="69.7">MB</text>
<text x="163.8" y="69.4">GAS</text>
<text x="218.8" y="69.2">T</text>
<text x="222.4" y="68.6">VP</text>
<text x="285.8" y="71.7">EL</text>
<text x="45.8" y="76.9">Remove disused</text>
<text x="189.8" y="76.4">TV</text>
<text x="210.7" y="76.1">Remove</text>
<text x="29.8" y="79.9">HWU</text>
<text x="45.8" y="79.8">Hot Water Unit</text>
<text x="46" y="82.8">from roof space</text>
<text x="170.9" y="83.3">HWU</text>
<text x="183" y="80.1">HL</text>
<text x="210.8" y="79">plasterboard,</text>
<text x="210.8" y="81.9">pack out wall</text>
<text x="283.8" y="83.6">DP</text>
<text x="184.5" y="89.9">3</text>
<text x="188.3" y="88.6">MH</text>
<text x="210.8" y="84.9">&amp; frame</text>
<text x="210.9" y="87.8">acoustic</text>
<text x="285.8" y="90">EL</text>
<text x="33.4" y="90.4">MH</text>
<text x="45.8" y="90">Manhole</text>
<text x="184.9" y="95.5">Remove</text>
<text x="210.7" y="90.7">insulation</text>
<text x="27.5" y="100.7">WATER</text>
<text x="45.8" y="101.8">Meter - Water</text>
<text x="143.1" y="98">Line of proposed</text>
<text x="143.3" y="100.9">first floor over</text>
<text x="184.9" y="101.4">brick up</text>
<text x="185" y="98.5">door &amp;</text>
<text x="201.6" y="100.1">Demolish wall</text>
<text x="210.9" y="96.7">3</text>
<text x="121.1" y="105.9">DP</text>
<text x="143.2" y="103.9">shown dashed</text>
<text x="185" y="104.3">doorway</text>
<text x="201.7" y="103">shown dashed</text>
<text x="29.7" y="111.8">SL</text>
<text x="45.9" y="111.5">Skylight</text>
<text x="198.1" y="111.7">CSD acoustic insulation</text>
<text x="198.2" y="108.7">820 New wall with</text>
<text x="232.5" y="109.2">Provide square set</text>
<text x="232.5" y="112.2">opening approx.</text>
<text x="285.8" y="108.3">EL</text>
<text x="303.5" y="111.2" transform="rotate(-90 303.5 111.2)">90</text>
<text x="45.9" y="118.2">Smoke Detector - Existing</text>
<text x="200.8" y="119.1">s</text>
<text x="232.5" y="118">provide access</text>
<text x="232.5" y="115.1">800 x 800mm to</text>
<text x="34.9" y="125.2">s</text>
<text x="46" y="125.6">Smoke Detector - proposed</text>
<text x="192.3" y="122.5">2</text>
<text x="232.5" y="120.9">under landing</text>
<text x="252.7" y="120.1">3</text>
<text x="109.7" y="128.1">AB</text>
<text x="123.7" y="127.6">EL</text>
<text x="190.1" y="126.7">Remove</text>
<text x="190.2" y="129.7">skylight &amp;</text>
<text x="202.2" y="131.1">SL</text>
<text x="237.8" y="130.6">1</text>
<text x="285.8" y="126.5">EL</text>
<text x="33.6" y="134.4">T</text>
<text x="46" y="136.1">Tap - Garden</text>
<text x="190.2" y="135.5">opening</text>
<text x="190.3" y="132.6">frame in</text>
<text x="236" y="135.1">Demolish existing fireplace</text>
<text x="303.5" y="136.1" transform="rotate(-90 303.5 136.1)">3960</text>
<text x="27" y="143.3">T.V.</text>
<text x="46" y="142.2">TV Antenna -</text>
<text x="236.1" y="138">&amp; chimney &amp; provide new</text>
<text x="236.2" y="141">floor frame &amp; T&amp;G flooring</text>
<text x="45.9" y="148">relocate as required</text>
<text x="45.9" y="145.1">Owner to remove &amp;</text>
<text x="192.5" y="149.8">1</text>
<text x="205.5" y="144.9">Line of</text>
<text x="205.6" y="147.8">bulkhead</text>
<text x="236.1" y="147.2">Square set plasterboard</text>
<text x="285.8" y="144.8">EL</text>
<text x="33.1" y="155.1">VP</text>
<text x="45.9" y="155.8">Sewer Vent Pipe</text>
<text x="121.1" y="155.2">DP</text>
<text x="134.1" y="155.2">DP</text>
<text x="205.6" y="150.7">over</text>
<text x="236.1" y="150.1">wall &amp; bulkhead under stair</text>
<text x="236.1" y="153.1">with lined soffit</text>
<text x="185.2" y="157">Remove existing</text>
<text x="185.3" y="160">cornice and</text>
<text x="31.1" y="162.6">WL</text>
<text x="46" y="163.4">Wall Light</text>
<text x="185.2" y="162.9">decorative ceiling</text>
<text x="185.3" y="165.8">and provide new</text>
<text x="285.8" y="163">EL</text>
<text x="185.3" y="168.7">ceiling &amp; decorative</text>
<text x="185.3" y="171.7">cornice</text>
<text x="283.8" y="174.5">DP</text>
<text x="285.8" y="181.3">EL</text>
<text x="163.1" y="191.6">WL</text>
<text x="213.5" y="191.9">WL</text>
<text x="280.3" y="188.8">G</text>
<text x="235.4" y="195.8">EL</text>
<text x="243.3" y="195.9">EL</text>
<text x="216.1" y="228.4">90</text>
<text x="222.1" y="228.4">710</text>
<text x="226.7" y="242.2">Nib &amp;</text>
<text x="226.8" y="245.1">B/Head</text>
<text x="19.7" y="283.8">FOR:</text>
<text x="137.3" y="283.6">AT:</text>
<text x="283" y="283.9">SCALE:</text>
<text x="311.6" y="283.9">SHEET:</text>
<text x="340.8" y="283.9">JOB NO:</text>
</g>
<g font-size="2.2">
<text x="203.5" y="115.7">UP</text>
<text x="206.9" y="115.7">1</text>
<text x="209.3" y="115.7">2</text>
<text x="211.8" y="115.6">3</text>
<text x="214.2" y="115.6">4</text>
<text x="216.7" y="115.6">5</text>
<text x="226.4" y="115.4">6</text>
<text x="226.3" y="124.9">7</text>
<text x="226.4" y="127.2">8</text>
</g>
</svg>
